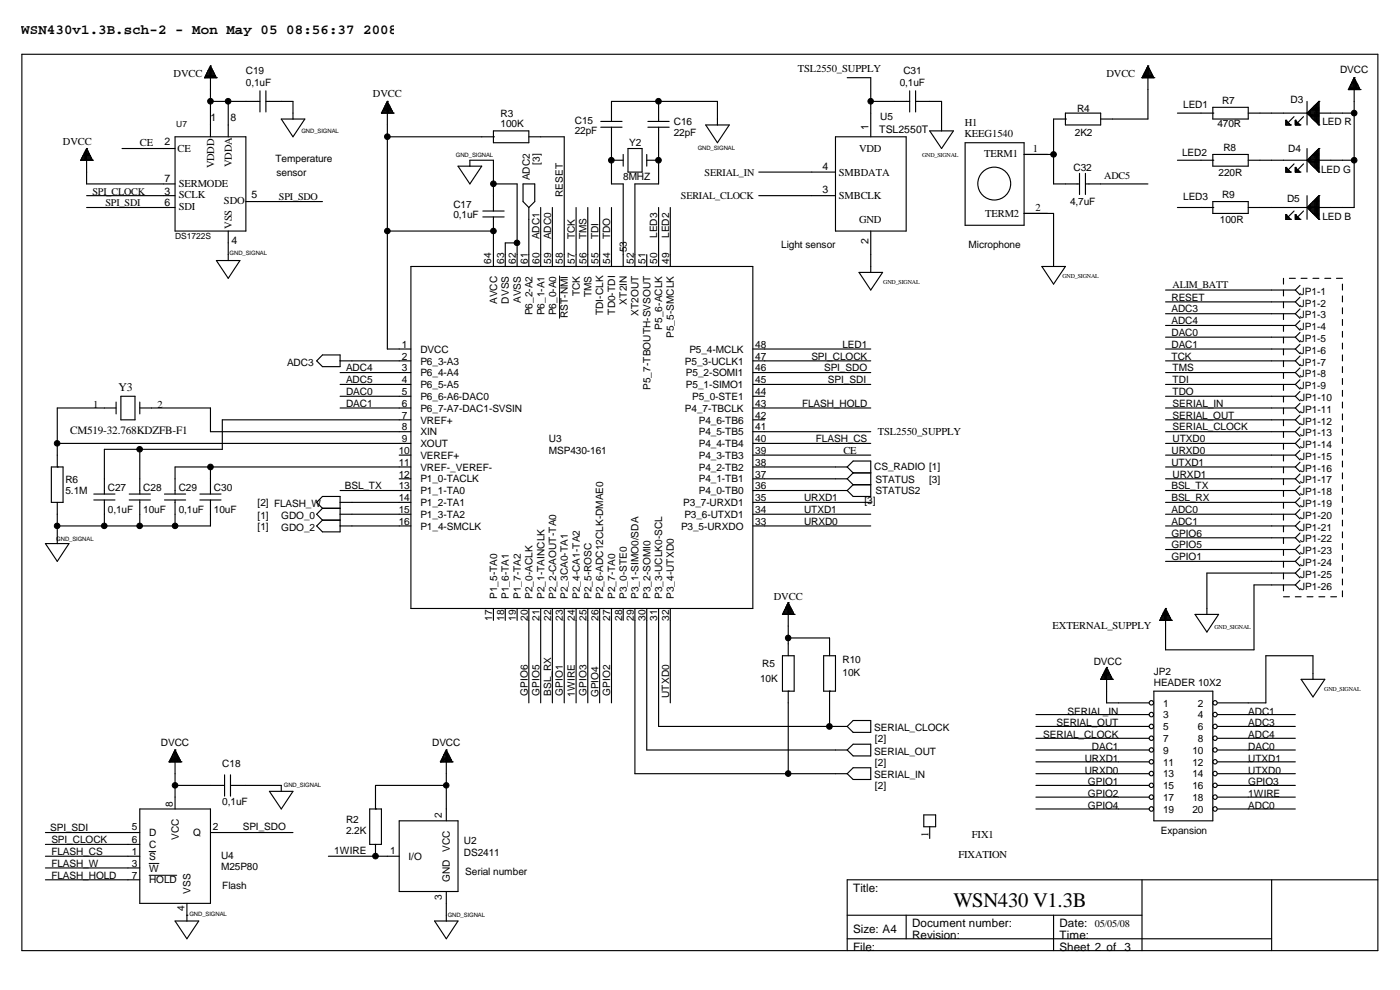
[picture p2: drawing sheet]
<svg xmlns="http://www.w3.org/2000/svg" width="420mm" height="297mm" viewBox="0 0 420 297" stroke-linecap="round" stroke-linejoin="round" font-family="sans-serif">
<g fill="none" stroke="#000" stroke-width=".34">
<path d="M6.6 16.3h406.9v268.9h-406.9zM63.2 19.8v21.2M63.2 19.8l1.7 3.5h-3.5zM344.5 19.8v15.9h-14.2M344.5 19.8l1.8 3.5h-3.6zM61.6 23h3.1M61.8 22.6h2.8v.7M61.8 22.5v.8M61.9 22.3h2.4M62.1 23.3v-1.4h2.1v1.4M62.3 21.6h1.7M62.4 21.2h1.5v2.1"/>
<path d="M62.4 21.1v2.2M62.7 20.9h1M62.8 20.5h.7v2.8M62.8 20.3v3M63 20.1h.3M63.2 30.4h14.8M68.5 30.4v10.6M78 27.2v6.4M79.8 30.4h8.1v5.3M79.8 27.2v6.4M84.4 35.7h7.1l-3.6 5.3zM114.7 33.6h3.1"/>
<path d="M114.9 33.2h2.7v.7M114.9 33.2v.7M115.1 32.9h2.4M115.2 32.5h2.1v1.4M115.2 32.5v1.4M115.4 32.2h1.7M115.6 31.8h1.4v2.1M115.6 31.7v2.2M115.7 31.5h1.1M115.9 31.1h.7v2.8M115.9 31v2.9M116.1 30.8h.3"/>
<path d="M116.2 30.4v74.3h7.1M116.2 30.4l1.8 3.5h-3.5zM148.1 39.3h10.6v3.5h-10.6zM180.3 38.2h6.4M180.3 36.4h6.4M183.5 36.4v-6h31.8v7.1M183.5 38.2v17h3.5v24.8M194.4 38.2h6.4M194.4 36.4h6.4M197.7 30.4v6M197.7 38.2v17h-7.2v24.8M211.8 37.5h7.1l-3.6 5.3z"/>
<path d="M254.3 23.3h7v17.7M261.3 30.4h11.7M273 27.2v6.4M274.8 30.4h7.8v8.9M274.8 27.2v6.4M279 39.3h7.1l-3.5 5.3zM319.7 35.7h-3.5v19.5h7.8M319.7 33.9h10.6v3.6h-10.6zM342.9 23h3.2M343.1 22.6h2.8v.7M343.1 22.5v.8M343.3 22.3h2.4"/>
<path d="M343.5 23.3v-1.4h2.1v1.4M343.7 21.6h1.7M343.8 21.2h1.4v2.1M343.8 21.1v2.2M344 20.9h1M344.1 20.5h.7v2.8M344.1 20.3v3M344.4 20.1h.2M353.4 33.9h10.6M364 32.2h10.6v3.5h-10.6zM374.6 33.9h31.8M385.9 36.4h.3v1.1"/>
<path d="M385.9 36.1l1.4 1.4h-1.4zM385.9 37.2h1.1v.3M385.9 36.8h.7M386.6 36.8v.7M388.4 35l-1.8 1.8M388.7 36.4h.4v1.1M388.7 36.1l1.4 1.4h-1.4zM388.7 37.2h1.1v.3M388.7 36.8h.8M389.5 36.8v.7M391.2 35l-1.7 1.8M392.3 33.9l3.5-3.5v7.1z"/>
<path d="M392.3 30.4v7.1M392.6 34.3h3.2M392.9 34.7h2.9M393.6 35.4h2.2M394 35.7h1.8M394.3 36.1h1.5M394.7 36.4h1.1M395.1 36.8h.7M395.8 33.6h-3.2v.7M395.8 33.2h-2.8v1.5M395.8 32.9h-2.5v2.1h2.5M395.8 32.5h-2.1v2.9"/>
<path d="M395.8 32.2h-1.8v3.5M395.8 31.8h-1.4v4.3M395.8 31.5h-1v4.9M395.8 31.1h-.7v5.7M395.8 30.8h-.4v6.4h.4M404.9 26.5h3.1M405 26.2h2.8v.7M405 26.1v.8M405.2 25.8h2.4M405.4 25.5h2.1v1.4M405.4 25.4v1.5M405.6 25.1h1.7"/>
<path d="M405.7 24.8h1.4v2.1M405.7 24.6v2.3M405.9 24.4h1M406.1 24h.7v2.9M406.1 23.9v3M406.3 23.7h.3M406.4 23.3v39h-31.8M406.4 23.3l1.8 3.6h-3.5zM24.5 47.8h3.1M24.6 47.4h2.8v.7M24.6 47.3v.8M24.8 47.1h2.4"/>
<path d="M24.9 48.1v-1.4h2.2v1.4M25.2 46.3h1.6M25.3 46h1.4v2.1M25.3 45.8v2.3M25.5 45.6h1M25.7 45.3h.7v2.8M25.7 45.1v3M25.9 44.9h.3M26 44.6l1.8 3.5h-3.6zM26 44.6v10.6h26.5M26 58.7h26.5M36.6 44.6h15.9"/>
<path d="M52.5 41h21.3v28.3h-21.3zM116.2 41h31.9M137.5 49.9h7.1l-3.6 5.3zM141 49.9v-1.8h7.1v15.2M148.1 55.2h7.1v24.8M157 55.2h3.5v5.3l-1.8 1.8-1.7-1.8zM158.7 41h10.6v39M183.5 48.1h3.5M187 46.3v3.6M188.5 44.6h4.2v7h-4.2zM194.1 46.3v3.6M194.1 48.1h3.6"/>
<path d="M227.7 51.6h23M227.7 58.7h23M250.7 41h21.2v28.3h-21.2zM289.6 42.8h17.7v24.8h-17.7zM307.3 46.3h8.9M324 52v6.4M325.8 55.2h18.7M325.8 52v6.4M353.4 48.1h10.6M364 46.3h10.6v3.6h-10.6zM374.6 48.1h31.8M385.9 50.2l1.4 1.4h-1.4z"/>
<path d="M385.9 51.3h1.1v.3M385.9 51h.7M385.9 50.6h.3v1M386.6 51v.6M388.4 49.2l-1.8 1.8M388.7 50.2l1.4 1.4h-1.4zM388.7 51.3h1.1v.3M388.7 51h.8M388.7 50.6h.4v1M389.5 51v.6M391.2 49.2l-1.7 1.8M392.3 48.1l3.5-3.5v7z"/>
<path d="M392.3 44.6v7M392.3 58.7v7.1M392.6 48.5h3.2M392.9 48.8h2.9M393.6 49.5h2.2M394 49.9h1.8M394.3 50.2h1.5M394.7 50.6h1.1M395.1 51h.7M395.8 58.7v7.1l-3.5-3.5zM395.8 44.9h-.4v6.4h.4M395.8 47.1h-2.5v2.1h2.5"/>
<path d="M395.8 47.8h-3.2v.7M395.8 47.4h-2.8v1.4M395.8 46.7h-2.1v2.8M395.8 46.3h-1.8v3.6M395.8 46h-1.4v4.2M395.8 45.6h-1v5M395.8 45.3h-.7v5.7M395.8 59.8h-1v4.9M395.8 59.4h-.7v5.7M395.8 59.1h-.4v6.3h.4M26 62.3h26.5M64.9 78.2h7.1l-3.5 5.3z"/>
<path d="M68.5 69.3v8.9M73.8 60.5h23M116.2 69.3h31.9M123.3 80h102.6v102.6h-102.6zM144.9 63.3h6.4M144.9 65.1h6.4M148.1 65.1v14.9M155.2 72.9h-3.6v7.1M158.7 62.3v17.7M162.3 62.3v17.7M165.8 62.3v17.7M172.9 62.3v17.7"/>
<path d="M176.4 62.3v17.7M180 62.3v17.7M183.5 62.3v17.7M194.1 76.4v3.6M197.7 62.3v17.7M201.2 62.3v17.7M261.3 69.3v12.4M307.3 64h8.9v16M312.7 80h7l-3.5 5.2zM353.4 62.3h10.6M364 60.5h10.6v3.5h-10.6zM385.9 65.1h.7"/>
<path d="M385.9 64.4l1.4 1.4h-1.4zM385.9 64.7h.3v1.1M385.9 65.4h1.1v.4M386.6 65.1v.7M388.4 63.3l-1.8 1.8M388.7 65.1h.8M388.7 64.4l1.4 1.4h-1.4zM388.7 64.7h.4v1.1M388.7 65.4h1.1v.4M389.5 65.1v.7M391.2 63.3l-1.7 1.8M392.6 62.6h3.2"/>
<path d="M392.9 63h2.9M393.6 63.7h2.2M394 64h1.8M394.3 64.4h1.5M394.7 64.7h1.1M395.1 65.1h.7M395.8 61.2h-2.5v2.1h2.5M395.8 61.9h-3.2v.7M395.8 61.5h-2.8v1.5M395.8 60.9h-2.1v2.8M395.8 60.5h-1.8v3.5M395.8 60.1h-1.4v4.3"/>
<path d="M257.8 81.7h7.1l-3.6 5.3zM349.8 87h38.9M349.8 90.6h38.9M349.8 94.1h38.9M349.8 97.6h38.9M385.2 83.5v1.7M385.2 87v1.8M385.2 90.6v1.8M385.2 94.1v1.8M385.2 97.6v1.8M387 83.5h1.7M388.7 87l1.4 1.5"/>
<path d="M388.7 90.6l1.4 1.4M388.7 94.1l1.4 1.4M388.7 97.6l1.4 1.5M390.1 85.6l-1.4 1.4M390.1 89.2l-1.4 1.4M390.1 92.7l-1.4 1.4M390.1 96.2l-1.4 1.4M390.1 99.8l-1.4 1.4M390.5 83.5h1.8M394 83.5h1.8M397.6 83.5h1.8M401.1 83.5h1.8"/>
<path d="M402.9 85.2v1.8M402.9 88.8v1.8M402.9 92.4v1.7M402.9 95.9v1.7M402.9 99.4v1.8M36.3 118.9h4.2v7.1h-4.2zM96.8 106.5h5.3v3.5h-5.3l-1.8-1.7zM102.1 108.3h21.2M102.1 111.8h21.2M102.1 115.3h21.2M102.1 118.9h21.2M225.9 104.7h35.4"/>
<path d="M225.9 108.3h35.4M225.9 111.8h35.4M225.9 115.3h35.4M225.9 118.9h3.6M349.8 104.7h38.9M349.8 108.3h38.9M349.8 111.8h38.9M349.8 115.3h38.9M349.8 118.9h38.9M349.8 101.2h38.9M385.2 101.2v1.7M385.2 104.7v1.8"/>
<path d="M385.2 108.3v1.7M385.2 111.8v1.8M385.2 115.3v1.8M385.2 118.9v1.7M388.7 101.2l1.4 1.4M388.7 104.7l1.4 1.4M388.7 108.3l1.4 1.4M388.7 111.8l1.4 1.4M388.7 115.3l1.4 1.4M388.7 118.9l1.4 1.4M390.1 103.3l-1.4 1.4M390.1 106.8l-1.4 1.5"/>
<path d="M390.1 110.4l-1.4 1.4M390.1 113.9l-1.4 1.4M390.1 117.5l-1.4 1.4M402.9 102.9v1.8M402.9 106.5v1.8M402.9 110v1.8M402.9 113.6v1.7M402.9 117.1v1.8M17.2 133h106.1M34.8 122.4h-17.6v17.7M34.8 120.6v3.6M42 122.4h21.2v7.1h60.1"/>
<path d="M42 120.6v3.6M42 134.8v13.4M102.1 122.4h21.2M119.8 136.6h3.5M123.3 126h-56.6v8.8h-35.4v13.4M225.9 122.4h35.4M225.9 126h3.6M225.9 129.5h35.4M225.9 133h35.4M225.9 136.6h35.4M349.8 122.4h38.9M349.8 126h38.9"/>
<path d="M349.8 129.5h38.9M349.8 133h38.9M349.8 136.6h38.9M385.2 122.4v1.8M385.2 126v1.7M385.2 129.5v1.8M385.2 133v1.8M385.2 136.6v1.7M388.7 122.4l1.4 1.5M388.7 126l1.4 1.4M388.7 129.5l1.4 1.4M388.7 133l1.4 1.5"/>
<path d="M388.7 136.6l1.4 1.4M390.1 121l-1.4 1.4M390.1 124.6l-1.4 1.4M390.1 128.1l-1.4 1.4M390.1 131.6l-1.4 1.4M390.1 135.2l-1.4 1.4M390.1 138.7l-1.4 1.4M402.9 120.6v1.8M402.9 124.2v1.8M402.9 127.7v1.8M402.9 131.3v1.7M402.9 134.8v1.8"/>
<path d="M402.9 138.3v1.8M15.4 140.1h3.5v10.6h-3.5zM17.2 150.7v12.4M28.2 148.2h6.3M28.2 150h6.3M31.3 150v7.8M38.8 148.2h6.3M38.8 150h6.3M42 150v7.8M49.4 148.2h6.3M49.4 150h6.3M52.5 150v7.8"/>
<path d="M60 148.2h6.3M60 150h6.3M63.2 150v7.8h-46M63.2 140.1v8.1M96.8 152.5l-1.8-1.8 1.8-1.7h5.3v10.6h-5.3l-1.8-1.8 1.8-1.7M96.8 152.5h5.3M96.8 152.5l-1.8 1.8 1.8 1.8M96.8 156.1h5.3M102.1 147.2h21.2M102.1 150.7h21.2M102.1 154.3h21.2M102.1 157.8h21.2"/>
<path d="M119.8 143.7h3.5M123.3 140.1h-70.8v8.1M225.9 140.1h28.4M225.9 143.7h28.4M225.9 147.2h28.4M225.9 150.7h35.4M225.9 154.3h35.4M225.9 157.8h35.4M254.3 140.1l1.7-1.8h5.3v10.7h-5.3l-1.7-1.8M254.3 140.1l1.7 1.8M254.3 143.7l1.7 1.7M256 141.9h5.3"/>
<path d="M256 145.4h5.3M256 141.9l-1.7 1.8M256 145.4l-1.7 1.8M349.8 140.1h38.9M349.8 143.7h38.9M349.8 147.2h38.9M349.8 150.7h38.9M349.8 154.3h38.9M349.8 157.8h38.9M385.2 140.1v1.8M385.2 143.7v1.7M385.2 147.2v1.8"/>
<path d="M385.2 150.7v1.8M385.2 154.3v1.8M385.2 157.8v1.8M388.7 140.1l1.4 1.4M388.7 143.7l1.4 1.4M388.7 147.2l1.4 1.4M388.7 150.7l1.4 1.4M388.7 154.3l1.4 1.4M388.7 157.8l1.4 1.4M390.1 142.2l-1.4 1.5M390.1 145.8l-1.4 1.4M390.1 149.3l-1.4 1.4"/>
<path d="M390.1 152.9l-1.4 1.4M390.1 156.4l-1.4 1.4M390.1 159.9l-1.4 1.5M402.9 141.9v1.8M402.9 145.4v1.8M402.9 149v1.7M402.9 152.5v1.8M402.9 156.1v1.7M402.9 159.6v1.8M13.6 163.1h7.1l-3.5 5.3zM349.8 161.4h38.9M349.8 164.9h38.9"/>
<path d="M349.8 168.4h38.9M385.2 161.4v1.7M385.2 164.9v1.8M385.2 168.4v1.8M385.2 171.9v1.8M385.2 175.5v1.8M385.2 179.1h1.8M388.7 179.1h1.8M388.7 161.4l1.4 1.4M388.7 164.9l1.4 1.4M388.7 168.4l1.4 1.4M388.7 171.9l1.4 1.5"/>
<path d="M388.7 171.9h-26.5v12.4M388.7 175.5l1.4 1.4M388.7 175.5h-12.4v19.5h-26.5v-12.4M390.1 163.5l-1.4 1.4M390.1 167l-1.4 1.4M390.1 170.5l-1.4 1.4M390.1 174.1l-1.4 1.4M392.3 179.1h1.7M395.8 179.1h1.8M399.4 179.1h1.7M402.9 163.1v1.8M402.9 166.7v1.7"/>
<path d="M402.9 170.2v1.7M402.9 173.7v1.8M402.9 177.3v1.8M148.1 182.6v3.5M151.6 182.6v3.5M155.2 182.6v3.5M158.7 182.6v28.3M162.3 182.6v28.3M165.8 182.6v28.3M169.3 182.6v28.3M172.9 182.6v28.3M176.4 182.6v28.3"/>
<path d="M180 182.6v28.3M183.5 182.6v28.3M187 182.6v3.5M190.5 182.6v49.5h63.8M194.1 182.6v42.4h60.2M197.7 182.6v35.4h56.6M201.2 182.6v28.3M234.8 196.8h3.5v10.6h-3.5zM235 184h3.1M235.2 183.6h2.8v.7M235.2 183.5v.8M235.4 183.3h2.4"/>
<path d="M235.5 182.9h2.1v1.4M235.5 182.9v1.4M235.7 182.6h1.7M235.8 182.2h1.5v2.1M235.8 182.1v2.2M236.1 181.9h1M236.2 181.5h.7v2.8M236.2 181.4v2.9M236.4 181.2h.3M236.6 180.8v16M236.6 191.4h12.4v5.4M236.6 180.8l1.7 3.5h-3.5z"/>
<path d="M247.2 196.8h3.5v10.6h-3.5zM348.2 185.8h3.2M348.4 185.4h2.8v.7M348.4 185.3v.8M348.6 185.1h2.4M348.7 184.7h2.2v1.4M348.7 184.6v1.5M349 184.3h1.6M349.1 184h1.4v2.1M349.1 183.9v2.2M349.3 183.6h1M349.5 183.3h.6v2.8"/>
<path d="M349.5 183.2v2.9M349.7 182.9h.3M349.8 182.6l1.8 3.5h-3.5zM358.6 184.3h7.1l-3.5 5.3zM236.6 207.4v24.7M249 207.4v10.6M254.3 218l1.7-1.8h5.3v3.5h-5.3zM310.9 214.4h33.9M310.9 218h33.9M330.5 203.4h3.2M330.7 203.1h2.8v.7M330.7 203.1v.7"/>
<path d="M330.9 202.8h2.4M331 202.4h2.2v1.4M331 202.3v1.5M331.3 202h1.7M331.4 201.7h1.4v2.1M331.4 201.5v2.3M331.6 201.3h1M331.8 201h.7v2.8M331.8 200.8v3M332 200.6h.2M332.1 200.3v10.6h12.7M332.1 200.3l1.8 3.5h-3.6z"/>
<path d="M346.3 207.4h17.7v38.9h-17.7zM365.4 214.4h23.3M365.4 218h23.3M390.5 203.8h7.1l-3.6 5.3zM394 203.8v-7h-14.1v14.1h-14.5M51 228.2h3.1M51.1 228.6v-.7h2.9v.7M51.4 227.5h2.4M51.5 227.2h2.1v1.4M51.5 227.1v1.5M51.7 226.8h1.7M51.9 226.5h1.4v2.1"/>
<path d="M51.9 226.3v2.3M52 226.1h1M52.2 225.7h.7v2.9M52.2 225.6v3M52.4 225.4h.3M52.5 235.7h14.9M52.5 225v17.7M52.5 225l1.8 3.6h-3.5zM67.4 232.5v6.4M69.2 235.7h15.2v1.7M69.2 232.5v6.4M80.9 237.4h7l-3.5 5.3z"/>
<path d="M132.4 228.2h3.1M132.5 228.6v-.7h2.9v.7M132.8 227.5h2.4M132.9 227.2h2.1v1.4M132.9 227.1v1.5M133.1 226.8h1.7M133.2 226.5h1.5v2.1M133.2 226.3v2.3M133.5 226.1h1M133.6 225.7h.7v2.9M133.6 225.6v3M133.8 225.4h.3"/>
<path d="M133.9 235.7h-21.2v7M133.9 225v21.3M133.9 225l1.8 3.6h-3.5zM254.3 225l1.7-1.7h5.3v3.5h-5.3zM254.3 232.1l1.7-1.7h5.3v3.5h-5.3zM310.9 235.7h33.9M310.9 221.5h33.9M310.9 225h33.9M310.9 228.6h33.9M310.9 232.1h33.9M310.9 239.2h33.9M365.4 235.7h23.3"/>
<path d="M365.4 221.5h23.3M365.4 225h23.3M365.4 228.6h23.3M365.4 232.1h23.3M365.4 239.2h23.3M13.6 253.4h28.4M13.6 256.9h28.4M13.6 249.8h28.4M42 242.7h21.2v28.3h-21.2zM63.2 249.8h24.7M98.6 256.9h21.2M111 242.7h3.5v10.7h-3.5z"/>
<path d="M112.7 253.4v3.5M119.8 246.3h17.7v21.2h-17.7zM277.2 244.5h3.6v3.6h-3.6zM279 248.1v3.5M310.9 242.7h33.9M365.4 242.7h23.3M13.6 264h28.4M13.6 260.4h28.4M52.5 276.3h7.1l-3.5 5.4zM56.1 271v5.3M130.4 276.3h7.1l-3.6 5.4zM133.9 267.5v8.8"/>
<path d="M254.3 274.6h88.4M271.9 274.6v7.1M316.2 274.6v10.6M342.7 264v21.2M381.6 264v21.2M413.5 264h-159.2v21.2M254.3 281.7h127.3"/>
<circle cx="298.4" cy="55.1" r="4.9"/>
<circle cx="345.5" cy="214.4" r=".66"/>
<circle cx="345.5" cy="218" r=".66"/>
<circle cx="345.5" cy="210.9" r=".65"/>
<circle cx="364.6" cy="214.4" r=".66"/>
<circle cx="364.6" cy="218" r=".66"/>
<circle cx="364.6" cy="210.9" r=".65"/>
<circle cx="345.5" cy="239.2" r=".66"/>
<circle cx="345.5" cy="232.1" r=".66"/>
<circle cx="345.5" cy="221.5" r=".65"/>
<circle cx="345.5" cy="235.6" r=".65"/>
<circle cx="345.5" cy="228.6" r=".65"/>
<circle cx="345.5" cy="225" r=".65"/>
<circle cx="364.6" cy="239.2" r=".66"/>
<circle cx="364.6" cy="232.1" r=".66"/>
<circle cx="364.6" cy="235.6" r=".65"/>
<circle cx="364.6" cy="221.5" r=".65"/>
<circle cx="364.6" cy="228.6" r=".65"/>
<circle cx="364.6" cy="225" r=".65"/>
<circle cx="345.5" cy="242.7" r=".66"/>
<circle cx="364.6" cy="242.7" r=".66"/>
</g>
<g fill="#000">
<circle cx="63.2" cy="19.8" r=".17"/>
<circle cx="344.5" cy="19.8" r=".17"/>
<circle cx="61.4" cy="23.3" r=".17"/>
<circle cx="64.9" cy="23.3" r=".17"/>
<circle cx="114.5" cy="33.9" r=".17"/>
<circle cx="116.2" cy="30.4" r=".17"/>
<circle cx="118" cy="33.9" r=".17"/>
<circle cx="319.7" cy="35.7" r=".17"/>
<circle cx="342.7" cy="23.3" r=".17"/>
<circle cx="346.3" cy="23.3" r=".17"/>
<circle cx="364" cy="33.9" r=".17"/>
<circle cx="385.9" cy="36.1" r=".17"/>
<circle cx="387.3" cy="37.5" r=".17"/>
<circle cx="388.7" cy="36.1" r=".17"/>
<circle cx="390.1" cy="37.5" r=".17"/>
<circle cx="392.3" cy="33.9" r=".17"/>
<circle cx="395.8" cy="37.5" r=".17"/>
<circle cx="395.8" cy="30.4" r=".17"/>
<circle cx="404.7" cy="26.9" r=".17"/>
<circle cx="406.4" cy="23.3" r=".17"/>
<circle cx="408.2" cy="26.9" r=".17"/>
<circle cx="24.2" cy="48.1" r=".17"/>
<circle cx="26" cy="44.6" r=".17"/>
<circle cx="27.8" cy="48.1" r=".17"/>
<circle cx="148.1" cy="41" r=".17"/>
<circle cx="183.5" cy="48.1" r=".17"/>
<circle cx="197.7" cy="48.1" r=".17"/>
<circle cx="364" cy="48.1" r=".17"/>
<circle cx="385.9" cy="50.2" r=".17"/>
<circle cx="387.3" cy="51.6" r=".17"/>
<circle cx="388.7" cy="50.2" r=".17"/>
<circle cx="390.1" cy="51.6" r=".17"/>
<circle cx="392.3" cy="48.1" r=".17"/>
<circle cx="395.8" cy="58.7" r=".17"/>
<circle cx="395.8" cy="51.6" r=".17"/>
<circle cx="395.8" cy="44.6" r=".17"/>
<circle cx="148.1" cy="69.3" r=".17"/>
<circle cx="364" cy="62.3" r=".17"/>
<circle cx="385.9" cy="64.4" r=".17"/>
<circle cx="387.3" cy="65.8" r=".17"/>
<circle cx="388.7" cy="64.4" r=".17"/>
<circle cx="390.1" cy="65.8" r=".17"/>
<circle cx="392.3" cy="62.3" r=".17"/>
<circle cx="395.8" cy="65.8" r=".17"/>
<circle cx="17.2" cy="140.1" r=".17"/>
<circle cx="234.8" cy="184.3" r=".17"/>
<circle cx="236.6" cy="180.8" r=".17"/>
<circle cx="238.3" cy="184.3" r=".17"/>
<circle cx="348.1" cy="186.1" r=".17"/>
<circle cx="349.8" cy="182.6" r=".17"/>
<circle cx="351.6" cy="186.1" r=".17"/>
<circle cx="236.6" cy="207.4" r=".17"/>
<circle cx="249" cy="207.4" r=".17"/>
<circle cx="330.3" cy="203.8" r=".17"/>
<circle cx="332.1" cy="200.3" r=".17"/>
<circle cx="333.9" cy="203.8" r=".17"/>
<circle cx="50.8" cy="228.6" r=".17"/>
<circle cx="52.5" cy="225" r=".17"/>
<circle cx="54.3" cy="228.6" r=".17"/>
<circle cx="132.2" cy="228.6" r=".17"/>
<circle cx="133.9" cy="225" r=".17"/>
<circle cx="135.7" cy="228.6" r=".17"/>
<circle cx="112.7" cy="242.7" r=".17"/>
<circle cx="112.7" cy="256.9" r=".17"/>
<circle cx="56.1" cy="274.6" r=".17"/>
</g>
<path d="M167.9 82.8v12.7M44.7 255.5h2M44.7 259.1h3M44.7 262.6h8.3" fill="none" stroke="#000" stroke-width=".3"/>
<g fill="#000" stroke="#000" stroke-width=".3">
<circle cx="63.2" cy="30.4" r=".85"/>
<circle cx="68.5" cy="30.4" r=".85"/>
<circle cx="197.6" cy="30.4" r=".85"/>
<circle cx="261.3" cy="30.4" r=".83"/>
<circle cx="406.4" cy="33.9" r=".85"/>
<circle cx="116.2" cy="41" r=".85"/>
<circle cx="148.1" cy="55.1" r=".85"/>
<circle cx="183.5" cy="48.1" r=".85"/>
<circle cx="197.6" cy="48.1" r=".85"/>
<circle cx="316.2" cy="46.3" r=".84"/>
<circle cx="406.4" cy="48.1" r=".85"/>
<circle cx="116.3" cy="69.3" r=".84"/>
<circle cx="148.1" cy="69.3" r=".84"/>
<circle cx="155.2" cy="72.9" r=".84"/>
<circle cx="17.2" cy="133" r=".84"/>
<circle cx="41.9" cy="134.8" r=".84"/>
<circle cx="17.2" cy="157.8" r=".84"/>
<circle cx="31.3" cy="157.8" r=".84"/>
<circle cx="41.9" cy="157.8" r=".84"/>
<circle cx="52.5" cy="157.8" r=".84"/>
<circle cx="63.2" cy="140.1" r=".85"/>
<circle cx="236.5" cy="191.4" r=".83"/>
<circle cx="248.9" cy="218" r=".85"/>
<circle cx="52.5" cy="235.6" r=".84"/>
<circle cx="133.9" cy="235.6" r=".82"/>
<circle cx="236.5" cy="232.1" r=".83"/>
<circle cx="112.7" cy="256.9" r=".85"/>
</g>
<text font-size="6.2" x="286.1" y="272.1">WSN430 V1.3B</text>
<text font-size="4.2" x="6.4" y="10.3">WSN430v1.3B.sch-2 - Mon May 05 08:56:37 2008</text>
<g font-size="3.5">
<text x="35.6" y="117.5">Y3</text>
<text x="256" y="267.5">Title:</text>
<text x="256" y="279.9">Size: A4</text>
<text x="273.7" y="278.1">Document number:</text>
<text x="273.7" y="281.7">Revision:</text>
<text x="318" y="281.7">Time:</text>
<text x="318" y="278.1">Date:</text>
<text x="256" y="285.2">File:</text>
<text x="318" y="285.2">Sheet 2 of 3</text>
</g>
<text font-size="3.4" x="21" y="130.2">CM519-32.768KDZFB-F1</text>
<g font-size="3.2">
<text x="52.1" y="23">DVCC</text>
<text x="239.4" y="21.6">TSL2550_SUPPLY</text>
<text x="332.1" y="23">DVCC</text>
<text x="111.9" y="29">DVCC</text>
<text x="289.4" y="41">KEEG1540</text>
<text x="289.5" y="37.8">H1</text>
<text x="18.9" y="43.5">DVCC</text>
<text x="42" y="43.8">CE</text>
<text x="53.3" y="45.6">CE</text>
<text x="257.8" y="45.6">VDD</text>
<text x="295.3" y="47.1">TERM1</text>
<text x="310" y="45.6">1</text>
<text x="64.3" y="50.5" transform="rotate(-90 64.3 50.5)">VDDD</text>
<text x="69.6" y="50.2" transform="rotate(-90 69.6 50.2)">VDDA</text>
<text x="251.8" y="52.7">SMBDATA</text>
<text x="53.6" y="59.4">SCLK</text>
<text x="53.6" y="56.2">SERMODE</text>
<text x="251.8" y="59.8">SMBCLK</text>
<text x="53.6" y="63">SDI</text>
<text x="67.2" y="61.2">SDO</text>
<text x="295.7" y="65.1">TERM2</text>
<text x="310.7" y="63.3">2</text>
<text x="69.6" y="68.7" transform="rotate(-90 69.6 68.7)">VSS</text>
<text x="257.8" y="66.9">GND</text>
<text x="28" y="122.4">1</text>
<text x="47.2" y="122.4">2</text>
<text x="263.4" y="130.6">TSL2550_SUPPLY</text>
<text x="253.1" y="136.2">CE</text>
<text x="232.2" y="180.1">DVCC</text>
<text x="315.9" y="188.6">EXTERNAL_SUPPLY</text>
<text x="278.7" y="251.1" transform="rotate(-90 278.7 251.1)">1</text>
<text x="291.7" y="251.6">FIX1</text>
<text x="287.7" y="257.3">FIXATION</text>
</g>
<g font-size="3.1">
<text x="63.2" y="36.3">1</text>
<text x="69.2" y="36.3">8</text>
<text x="260.6" y="38.9" transform="rotate(-90 260.6 38.9)">1</text>
<text x="263.8" y="39.9">TSL2550T</text>
<text x="49.4" y="43.5">2</text>
<text x="211.5" y="52.7">SERIAL_IN</text>
<text x="246.8" y="51">4</text>
<text x="331.4" y="53.7">ADC5</text>
<text x="27.8" y="58.4">SPI_CLOCK</text>
<text x="49.4" y="58.4">3</text>
<text x="49.4" y="54.5">7</text>
<text x="75.5" y="59.4">5</text>
<text x="204.3" y="59.8">SERIAL_CLOCK</text>
<text x="246.8" y="58">3</text>
<text x="31.7" y="61.9">SPI_SDI</text>
<text x="49.4" y="61.9">6</text>
<text x="83.7" y="60.1">SPI_SDO</text>
<text x="69.5" y="73.2">4</text>
<text x="260.6" y="73.2" transform="rotate(-90 260.6 73.2)">2</text>
<text x="351.9" y="86.3">ALIM_BATT</text>
<text x="328.5" y="278.1">05/05/08</text>
</g>
<g font-size="3">
<text x="73.8" y="22.3">C19</text>
<text x="271.1" y="22.3">C31</text>
<text x="402.2" y="22">DVCC</text>
<text x="73.8" y="25.8">0,1uF</text>
<text x="270" y="25.9">0,1uF</text>
<text x="150.2" y="35">R3</text>
<text x="323.3" y="33.6">R4</text>
<text x="355.1" y="32.5">LED1</text>
<text x="366.8" y="31.1">R7</text>
<text x="387.3" y="30.8">D3</text>
<text x="150.2" y="38.2">100K</text>
<text x="172.5" y="37.2">C15</text>
<text x="172.5" y="40.3">22pF</text>
<text x="202.2" y="37.5">C16</text>
<text x="202.2" y="40.7">22pF</text>
<text x="264.2" y="36.1">U5</text>
<text x="322.6" y="40.7">2K2</text>
<text x="365.4" y="38.2">470R</text>
<text x="396.9" y="37.5">LED R</text>
<text x="188.8" y="43.8">Y2</text>
<text x="354.8" y="46.7">LED2</text>
<text x="367.2" y="45.3">R8</text>
<text x="386.6" y="45.6">D4</text>
<text x="82.6" y="48.5">Temperature</text>
<text x="83" y="52.7">sensor</text>
<text x="162" y="49.4" transform="rotate(-90 162 49.4)">[3]</text>
<text x="322.2" y="51.3">C32</text>
<text x="365.7" y="52.7">220R</text>
<text x="396.5" y="52">LED G</text>
<text x="159" y="54.1" transform="rotate(-90 159 54.1)">ADC2</text>
<text x="169" y="59.1" transform="rotate(-90 169 59.1)">RESET</text>
<text x="187" y="54.1">8MHZ</text>
<text x="366.8" y="59.4">R9</text>
<text x="136.1" y="62.3">C17</text>
<text x="136.1" y="65.4">0,1uF</text>
<text x="321.1" y="61.5">4,7uF</text>
<text x="355.1" y="60.1">LED3</text>
<text x="386.2" y="60.5">D5</text>
<text x="161.9" y="71.8" transform="rotate(-90 161.9 71.8)">ADC1</text>
<text x="165.4" y="71.8" transform="rotate(-90 165.4 71.8)">ADC0</text>
<text x="172.5" y="71.8" transform="rotate(-90 172.5 71.8)">TCK</text>
<text x="176.1" y="71.8" transform="rotate(-90 176.1 71.8)">TMS</text>
<text x="179.6" y="71.8" transform="rotate(-90 179.6 71.8)">TDI</text>
<text x="183.1" y="71.8" transform="rotate(-90 183.1 71.8)">TDO</text>
<text x="197.3" y="71.4" transform="rotate(-90 197.3 71.4)">LED3</text>
<text x="200.8" y="71.4" transform="rotate(-90 200.8 71.4)">LED2</text>
<text x="366.1" y="66.9">100R</text>
<text x="396.9" y="66.2">LED B</text>
<text x="188.1" y="75.7" transform="rotate(-90 188.1 75.7)">53</text>
<text x="234.4" y="74.3">Light sensor</text>
<text x="290.7" y="74.3">Microphone</text>
<text x="147.4" y="79.2" transform="rotate(-90 147.4 79.2)">64</text>
<text x="151.3" y="79.2" transform="rotate(-90 151.3 79.2)">63</text>
<text x="154.8" y="79.2" transform="rotate(-90 154.8 79.2)">62</text>
<text x="158.4" y="79.2" transform="rotate(-90 158.4 79.2)">61</text>
<text x="161.9" y="79.2" transform="rotate(-90 161.9 79.2)">60</text>
<text x="165.4" y="79.2" transform="rotate(-90 165.4 79.2)">59</text>
<text x="169" y="79.2" transform="rotate(-90 169 79.2)">58</text>
<text x="172.5" y="79.2" transform="rotate(-90 172.5 79.2)">57</text>
<text x="176.1" y="79.2" transform="rotate(-90 176.1 79.2)">56</text>
<text x="179.6" y="79.2" transform="rotate(-90 179.6 79.2)">55</text>
<text x="183.1" y="79.2" transform="rotate(-90 183.1 79.2)">54</text>
<text x="190.2" y="79.2" transform="rotate(-90 190.2 79.2)">52</text>
<text x="193.8" y="79.2" transform="rotate(-90 193.8 79.2)">51</text>
<text x="197.3" y="79.2" transform="rotate(-90 197.3 79.2)">50</text>
<text x="200.8" y="79.2" transform="rotate(-90 200.8 79.2)">49</text>
<text x="174" y="88.9" transform="rotate(-90 174 88.9)">TCK</text>
<text x="177.5" y="89.2" transform="rotate(-90 177.5 89.2)">TMS</text>
<text x="390.1" y="88.5">JP1-1</text>
<text x="149.2" y="91.3" transform="rotate(-90 149.2 91.3)">AVCC</text>
<text x="152.7" y="91.1" transform="rotate(-90 152.7 91.1)">DVSS</text>
<text x="156.3" y="90.9" transform="rotate(-90 156.3 90.9)">AVSS</text>
<text x="159.8" y="94.6" transform="rotate(-90 159.8 94.6)">P6_2-A2</text>
<text x="163.4" y="94.6" transform="rotate(-90 163.4 94.6)">P6_1-A1</text>
<text x="166.9" y="94.6" transform="rotate(-90 166.9 94.6)">P6_0-A0</text>
<text x="170.4" y="95.5" transform="rotate(-90 170.4 95.5)">RST-NMI</text>
<text x="181.1" y="94.6" transform="rotate(-90 181.1 94.6)">TDI-CLK</text>
<text x="184.6" y="94.5" transform="rotate(-90 184.6 94.5)">TD0-TDI</text>
<text x="188.1" y="91.4" transform="rotate(-90 188.1 91.4)">XT2IN</text>
<text x="191.6" y="94.8" transform="rotate(-90 191.6 94.8)">XT2OUT</text>
<text x="351.6" y="90.2">RESET</text>
<text x="351.6" y="93.8">ADC3</text>
<text x="390.1" y="92">JP1-2</text>
<text x="390.1" y="95.5">JP1-3</text>
<text x="198.8" y="98.9" transform="rotate(-90 198.8 98.9)">P5_6-ACLK</text>
<text x="202.3" y="101.4" transform="rotate(-90 202.3 101.4)">P5_5-SMCLK</text>
<text x="351.6" y="97.3">ADC4</text>
<text x="351.6" y="100.8">DAC0</text>
<text x="390.1" y="99.1">JP1-4</text>
<text x="120.6" y="104.4">1</text>
<text x="120.6" y="107.9">2</text>
<text x="126.2" y="105.8">DVCC</text>
<text x="206.9" y="105.8">P5_4-MCLK</text>
<text x="226.7" y="107.9">47</text>
<text x="226.7" y="104.4">48</text>
<text x="243.5" y="107.9">SPI_CLOCK</text>
<text x="252.8" y="104.4">LED1</text>
<text x="351.6" y="104.4">DAC1</text>
<text x="351.6" y="107.9">TCK</text>
<text x="390.1" y="102.6">JP1-5</text>
<text x="390.1" y="106.1">JP1-6</text>
<text x="86.1" y="109.7">ADC3</text>
<text x="103.8" y="111.4">ADC4</text>
<text x="120.6" y="111.4">3</text>
<text x="126.2" y="109.4">P6_3-A3</text>
<text x="126.2" y="112.9">P6_4-A4</text>
<text x="205.6" y="109.4">P5_3-UCLK1</text>
<text x="205.9" y="112.9">P5_2-SOMI1</text>
<text x="226.7" y="111.4">46</text>
<text x="247.3" y="111.4">SPI_SDO</text>
<text x="351.9" y="111.4">TMS</text>
<text x="390.1" y="109.7">JP1-7</text>
<text x="390.1" y="113.2">JP1-8</text>
<text x="103.8" y="118.5">DAC0</text>
<text x="103.8" y="115">ADC5</text>
<text x="120.6" y="115">4</text>
<text x="120.6" y="118.5">5</text>
<text x="126.2" y="116.4">P6_5-A5</text>
<text x="195.2" y="117" transform="rotate(-90 195.2 117)">P5_7-TBOUTH-SVSOUT</text>
<text x="205.9" y="116.4">P5_1-SIMO1</text>
<text x="226.7" y="118.5">44</text>
<text x="226.7" y="115">45</text>
<text x="248.5" y="115">SPI_SDI</text>
<text x="351.9" y="115">TDI</text>
<text x="351.9" y="118.5">TDO</text>
<text x="390.1" y="116.7">JP1-9</text>
<text x="103.8" y="122.1">DAC1</text>
<text x="120.6" y="122.1">6</text>
<text x="120.6" y="125.6">7</text>
<text x="126.2" y="120">P6_6-A6-DAC0</text>
<text x="126.2" y="123.5">P6_7-A7-DAC1-SVSIN</text>
<text x="205.6" y="123.5">P4_7-TBCLK</text>
<text x="207.7" y="120">P5_0-STE1</text>
<text x="226.7" y="125.6">42</text>
<text x="226.7" y="122.1">43</text>
<text x="240.7" y="122.1">FLASH_HOLD</text>
<text x="351.9" y="122.1">SERIAL_IN</text>
<text x="351.9" y="125.6">SERIAL_OUT</text>
<text x="390.2" y="120.3">JP1-10</text>
<text x="390.2" y="123.9">JP1-11</text>
<text x="120.6" y="129.1">8</text>
<text x="126.2" y="127.1">VREF+</text>
<text x="126.2" y="130.6">XIN</text>
<text x="209.7" y="130.6">P4_5-TB5</text>
<text x="209.7" y="127.1">P4_6-TB6</text>
<text x="226.7" y="129.1">41</text>
<text x="351.9" y="129.1">SERIAL_CLOCK</text>
<text x="390.2" y="127.4">JP1-12</text>
<text x="390.2" y="130.9">JP1-13</text>
<text x="119.7" y="136.2">10</text>
<text x="120.6" y="132.7">9</text>
<text x="126.2" y="137.7">VEREF+</text>
<text x="126.2" y="134.1">XOUT</text>
<text x="164.7" y="132.7">U3</text>
<text x="164.7" y="136.2">MSP430-161</text>
<text x="209.7" y="137.7">P4_3-TB3</text>
<text x="209.7" y="134.1">P4_4-TB4</text>
<text x="226.7" y="136.2">39</text>
<text x="226.7" y="132.7">40</text>
<text x="244.9" y="132.7">FLASH_CS</text>
<text x="351.6" y="136.2">URXD0</text>
<text x="351.9" y="132.7">UTXD0</text>
<text x="390.2" y="134.5">JP1-14</text>
<text x="390.2" y="138">JP1-15</text>
<text x="119.7" y="139.8">11</text>
<text x="119.7" y="143.3">12</text>
<text x="126.2" y="141.2">VREF-_VEREF-</text>
<text x="209.7" y="141.2">P4_2-TB2</text>
<text x="226.7" y="143.3">37</text>
<text x="226.7" y="139.8">38</text>
<text x="262.4" y="141.2">CS_RADIO [1]</text>
<text x="351.6" y="139.8">UTXD1</text>
<text x="351.9" y="143.3">URXD1</text>
<text x="390.2" y="141.5">JP1-16</text>
<text x="19.6" y="145.1">R6</text>
<text x="19.6" y="148.2">5.1M</text>
<text x="32.4" y="147.2">C27</text>
<text x="43" y="147.2">C28</text>
<text x="53.6" y="147.2">C29</text>
<text x="64.2" y="147.2">C30</text>
<text x="103.5" y="146.8">BSL_TX</text>
<text x="119.7" y="146.8">13</text>
<text x="126.2" y="144.8">P1_0-TACLK</text>
<text x="126.2" y="148.3">P1_1-TA0</text>
<text x="209.7" y="148.3">P4_0-TB0</text>
<text x="209.7" y="144.8">P4_1-TB1</text>
<text x="226.7" y="146.8">36</text>
<text x="262.8" y="148.2">STATUS2</text>
<text x="262.8" y="145.1">STATUS</text>
<text x="278.8" y="144.8">[3]</text>
<text x="351.6" y="146.8">BSL_TX</text>
<text x="390.2" y="145.1">JP1-17</text>
<text x="390.2" y="148.6">JP1-18</text>
<text x="32.4" y="153.9">0,1uF</text>
<text x="43" y="153.9">10uF</text>
<text x="53.6" y="153.9">0,1uF</text>
<text x="64.2" y="153.9">10uF</text>
<text x="77.3" y="151.9">[2] FLASH_W</text>
<text x="77.3" y="155.8">[1]</text>
<text x="84.4" y="155.7">GDO_0</text>
<text x="119.7" y="150.4">14</text>
<text x="119.7" y="153.9">15</text>
<text x="126.2" y="151.8">P1_2-TA1</text>
<text x="126.2" y="155.4">P1_3-TA2</text>
<text x="205.1" y="151.8">P3_7-URXD1</text>
<text x="205.4" y="155.4">P3_6-UTXD1</text>
<text x="226.7" y="153.9">34</text>
<text x="226.7" y="150.4">35</text>
<text x="241.3" y="150.4">URXD1</text>
<text x="241.3" y="153.9">UTXD1</text>
<text x="259.4" y="151.2">[3]</text>
<text x="351.6" y="150.4">BSL_RX</text>
<text x="351.6" y="153.9">ADC0</text>
<text x="390.2" y="152.1">JP1-19</text>
<text x="390.2" y="155.7">JP1-20</text>
<text x="77.3" y="158.9">[1]</text>
<text x="84.4" y="159.2">GDO_2</text>
<text x="119.7" y="157.5">16</text>
<text x="126.2" y="158.9">P1_4-SMCLK</text>
<text x="204.4" y="158.9">P3_5-URXDO</text>
<text x="226.7" y="157.5">33</text>
<text x="241.3" y="157.5">URXD0</text>
<text x="351.6" y="157.5">ADC1</text>
<text x="351.6" y="161">GPIO6</text>
<text x="390.2" y="159.2">JP1-21</text>
<text x="351.6" y="164.5">GPIO5</text>
<text x="390.2" y="162.8">JP1-22</text>
<text x="390.2" y="166.3">JP1-23</text>
<text x="351.6" y="168">GPIO1</text>
<text x="390.2" y="169.8">JP1-24</text>
<text x="390.2" y="173.4">JP1-25</text>
<text x="149.2" y="179.7" transform="rotate(-90 149.2 179.7)">P1_5-TA0</text>
<text x="152.7" y="179.7" transform="rotate(-90 152.7 179.7)">P1_6-TA1</text>
<text x="156.3" y="179.7" transform="rotate(-90 156.3 179.7)">P1_7-TA2</text>
<text x="159.8" y="179.7" transform="rotate(-90 159.8 179.7)">P2_0-ACLK</text>
<text x="163.4" y="179.7" transform="rotate(-90 163.4 179.7)">P2_1-TAINCLK</text>
<text x="166.9" y="179.7" transform="rotate(-90 166.9 179.7)">P2_2-CAOUT-TA0</text>
<text x="170.4" y="179.7" transform="rotate(-90 170.4 179.7)">P2_3CA0-TA1</text>
<text x="174" y="179.7" transform="rotate(-90 174 179.7)">P2_4-CA1-TA2</text>
<text x="177.5" y="179.7" transform="rotate(-90 177.5 179.7)">P2_5-ROSC</text>
<text x="181.1" y="179.7" transform="rotate(-90 181.1 179.7)">P2_6-ADC12CLK-DMAE0</text>
<text x="184.6" y="179.7" transform="rotate(-90 184.6 179.7)">P2_7-TA0</text>
<text x="188.1" y="179.7" transform="rotate(-90 188.1 179.7)">P3_0-STE0</text>
<text x="191.6" y="179.7" transform="rotate(-90 191.6 179.7)">P3_1-SIMO0/SDA</text>
<text x="195.2" y="179.7" transform="rotate(-90 195.2 179.7)">P3_2-SOMI0</text>
<text x="198.8" y="179.7" transform="rotate(-90 198.8 179.7)">P3_3-UCLK0-SCL</text>
<text x="202.3" y="179.7" transform="rotate(-90 202.3 179.7)">P3_4-UTXD0</text>
<text x="390.2" y="176.9">JP1-26</text>
<text x="147.7" y="186.3" transform="rotate(-90 147.7 186.3)">17</text>
<text x="151.3" y="186.3" transform="rotate(-90 151.3 186.3)">18</text>
<text x="154.8" y="186.3" transform="rotate(-90 154.8 186.3)">19</text>
<text x="158.4" y="186.3" transform="rotate(-90 158.4 186.3)">20</text>
<text x="161.9" y="186.3" transform="rotate(-90 161.9 186.3)">21</text>
<text x="165.4" y="186.3" transform="rotate(-90 165.4 186.3)">22</text>
<text x="169" y="186.3" transform="rotate(-90 169 186.3)">23</text>
<text x="172.5" y="186.3" transform="rotate(-90 172.5 186.3)">24</text>
<text x="176.1" y="186.3" transform="rotate(-90 176.1 186.3)">25</text>
<text x="179.6" y="186.3" transform="rotate(-90 179.6 186.3)">26</text>
<text x="183.1" y="186.3" transform="rotate(-90 183.1 186.3)">27</text>
<text x="186.7" y="186.3" transform="rotate(-90 186.7 186.3)">28</text>
<text x="190.2" y="186.3" transform="rotate(-90 190.2 186.3)">29</text>
<text x="193.8" y="186.3" transform="rotate(-90 193.8 186.3)">30</text>
<text x="197.3" y="186.3" transform="rotate(-90 197.3 186.3)">31</text>
<text x="200.8" y="186.3" transform="rotate(-90 200.8 186.3)">32</text>
<text x="228.8" y="200.3">R5</text>
<text x="252.9" y="198.9">R10</text>
<text x="252.9" y="202.8">10K</text>
<text x="328.3" y="199.5">DVCC</text>
<text x="346.3" y="202.4">JP2</text>
<text x="158.4" y="208.8" transform="rotate(-90 158.4 208.8)">GPIO6</text>
<text x="161.9" y="208.8" transform="rotate(-90 161.9 208.8)">GPIO5</text>
<text x="165.4" y="208.8" transform="rotate(-90 165.4 208.8)">BSL_RX</text>
<text x="169" y="208.8" transform="rotate(-90 169 208.8)">GPIO1</text>
<text x="172.5" y="209.1" transform="rotate(-90 172.5 209.1)">1WIRE</text>
<text x="176.1" y="208.8" transform="rotate(-90 176.1 208.8)">GPIO3</text>
<text x="179.6" y="209.2" transform="rotate(-90 179.6 209.2)">GPIO4</text>
<text x="183.1" y="208.8" transform="rotate(-90 183.1 208.8)">GPIO2</text>
<text x="200.8" y="209.5" transform="rotate(-90 200.8 209.5)">UTXD0</text>
<text x="228.1" y="204.5">10K</text>
<text x="346.3" y="205.9">HEADER 10X2</text>
<text x="320.4" y="214.4">SERIAL_IN</text>
<text x="349.1" y="212">1</text>
<text x="349.1" y="215.5">3</text>
<text x="359.5" y="212">2</text>
<text x="359.5" y="215.5">4</text>
<text x="374.6" y="214.4">ADC1</text>
<text x="262.4" y="219.4">SERIAL_CLOCK</text>
<text x="313.1" y="221.5">SERIAL_CLOCK</text>
<text x="317.1" y="218">SERIAL_OUT</text>
<text x="349.1" y="219.1">5</text>
<text x="359.5" y="219.1">6</text>
<text x="374.6" y="218">ADC3</text>
<text x="374.6" y="221.5">ADC4</text>
<text x="48.3" y="223.7">DVCC</text>
<text x="129.7" y="223.7">DVCC</text>
<text x="262.4" y="226.5">SERIAL_OUT</text>
<text x="262.6" y="222.7">[2]</text>
<text x="327.7" y="225">DAC1</text>
<text x="349.1" y="222.6">7</text>
<text x="349.1" y="226.1">9</text>
<text x="357.8" y="226.1">10</text>
<text x="359.5" y="222.6">8</text>
<text x="374.6" y="225">DAC0</text>
<text x="66.7" y="230">C18</text>
<text x="262.4" y="233.5">SERIAL_IN</text>
<text x="262.6" y="229.7">[2]</text>
<text x="325.5" y="228.6">URXD1</text>
<text x="325.5" y="232.1">URXD0</text>
<text x="349.1" y="229.7">11</text>
<text x="349.1" y="233.2">13</text>
<text x="357.8" y="229.7">12</text>
<text x="357.8" y="233.2">14</text>
<text x="374.6" y="228.6">UTXD1</text>
<text x="374.6" y="232.1">UTXD0</text>
<text x="262.6" y="236.8">[2]</text>
<text x="326.5" y="235.7">GPIO1</text>
<text x="326.5" y="239.2">GPIO2</text>
<text x="349.1" y="236.8">15</text>
<text x="357.8" y="236.8">16</text>
<text x="374.6" y="235.7">GPIO3</text>
<text x="374.6" y="239.2">1WIRE</text>
<text x="51.9" y="242" transform="rotate(-90 51.9 242)">8</text>
<text x="66.7" y="241.7">0,1uF</text>
<text x="132.6" y="245.6" transform="rotate(-90 132.6 245.6)">2</text>
<text x="326.5" y="242.7">GPIO4</text>
<text x="349.1" y="240.3">17</text>
<text x="349.1" y="243.8">19</text>
<text x="357.8" y="240.3">18</text>
<text x="357.8" y="243.8">20</text>
<text x="374.6" y="242.7">ADC0</text>
<text x="15" y="249.5">SPI_SDI</text>
<text x="39.6" y="249.1">5</text>
<text x="44.7" y="250.9">D</text>
<text x="53.6" y="252" transform="rotate(-90 53.6 252)">VCC</text>
<text x="58" y="250.9">Q</text>
<text x="63.9" y="249.1">2</text>
<text x="72.9" y="249.1">SPI_SDO</text>
<text x="103.8" y="247">R2</text>
<text x="103.8" y="250.2">2.2K</text>
<text x="348.4" y="250.2">Expansion</text>
<text x="15.4" y="253">SPI_CLOCK</text>
<text x="15.4" y="256.5">FLASH_CS</text>
<text x="39.6" y="256.5">1</text>
<text x="39.6" y="253">6</text>
<text x="44.7" y="254.5">C</text>
<text x="66.3" y="257.6">U4</text>
<text x="100.3" y="256.2">1WIRE</text>
<text x="117.1" y="256.2">1</text>
<text x="135" y="255.6" transform="rotate(-90 135 255.6)">VCC</text>
<text x="139.2" y="253.4">U2</text>
<text x="139.2" y="256.9">DS2411</text>
<text x="15.4" y="263.6">FLASH_HOLD</text>
<text x="15.4" y="260.1">FLASH_W</text>
<text x="39.6" y="260.1">3</text>
<text x="39.6" y="263.6">7</text>
<text x="44.7" y="258">S</text>
<text x="44.7" y="261.5">W</text>
<text x="66.3" y="261.1">M25P80</text>
<text x="122.6" y="258">I/O</text>
<text x="139.6" y="262.5">Serial number</text>
<text x="44.7" y="265.1">HOLD</text>
<text x="57.2" y="268.2" transform="rotate(-90 57.2 268.2)">VSS</text>
<text x="66.7" y="266.8">Flash</text>
<text x="132.6" y="269.9" transform="rotate(-90 132.6 269.9)">3</text>
<text x="135" y="264.7" transform="rotate(-90 135 264.7)">GND</text>
<text x="55.4" y="273.5" transform="rotate(-90 55.4 273.5)">4</text>
</g>
<g font-size="2.5">
<text x="52.9" y="38.2">U7</text>
<text x="52.5" y="71.8">DS1722S</text>
</g>
<g font-size="1.8">
<text x="90.5" y="39.9">GND_SIGNAL</text>
<text x="136.8" y="47.1">GND_SIGNAL</text>
<text x="209.4" y="44.9">GND_SIGNAL</text>
<text x="276.7" y="47.1">GND_SIGNAL</text>
<text x="68.9" y="76.4">GND_SIGNAL</text>
<text x="318.9" y="83.5">GND_SIGNAL</text>
<text x="265.1" y="85.2">GND_SIGNAL</text>
<text x="16.9" y="162.4">GND_SIGNAL</text>
<text x="364.5" y="188.6">GND_SIGNAL</text>
<text x="397.4" y="207.4">GND_SIGNAL</text>
<text x="85.2" y="236">GND_SIGNAL</text>
<text x="56.9" y="274.9">GND_SIGNAL</text>
<text x="134.4" y="275.3">GND_SIGNAL</text>
</g>
</svg>
